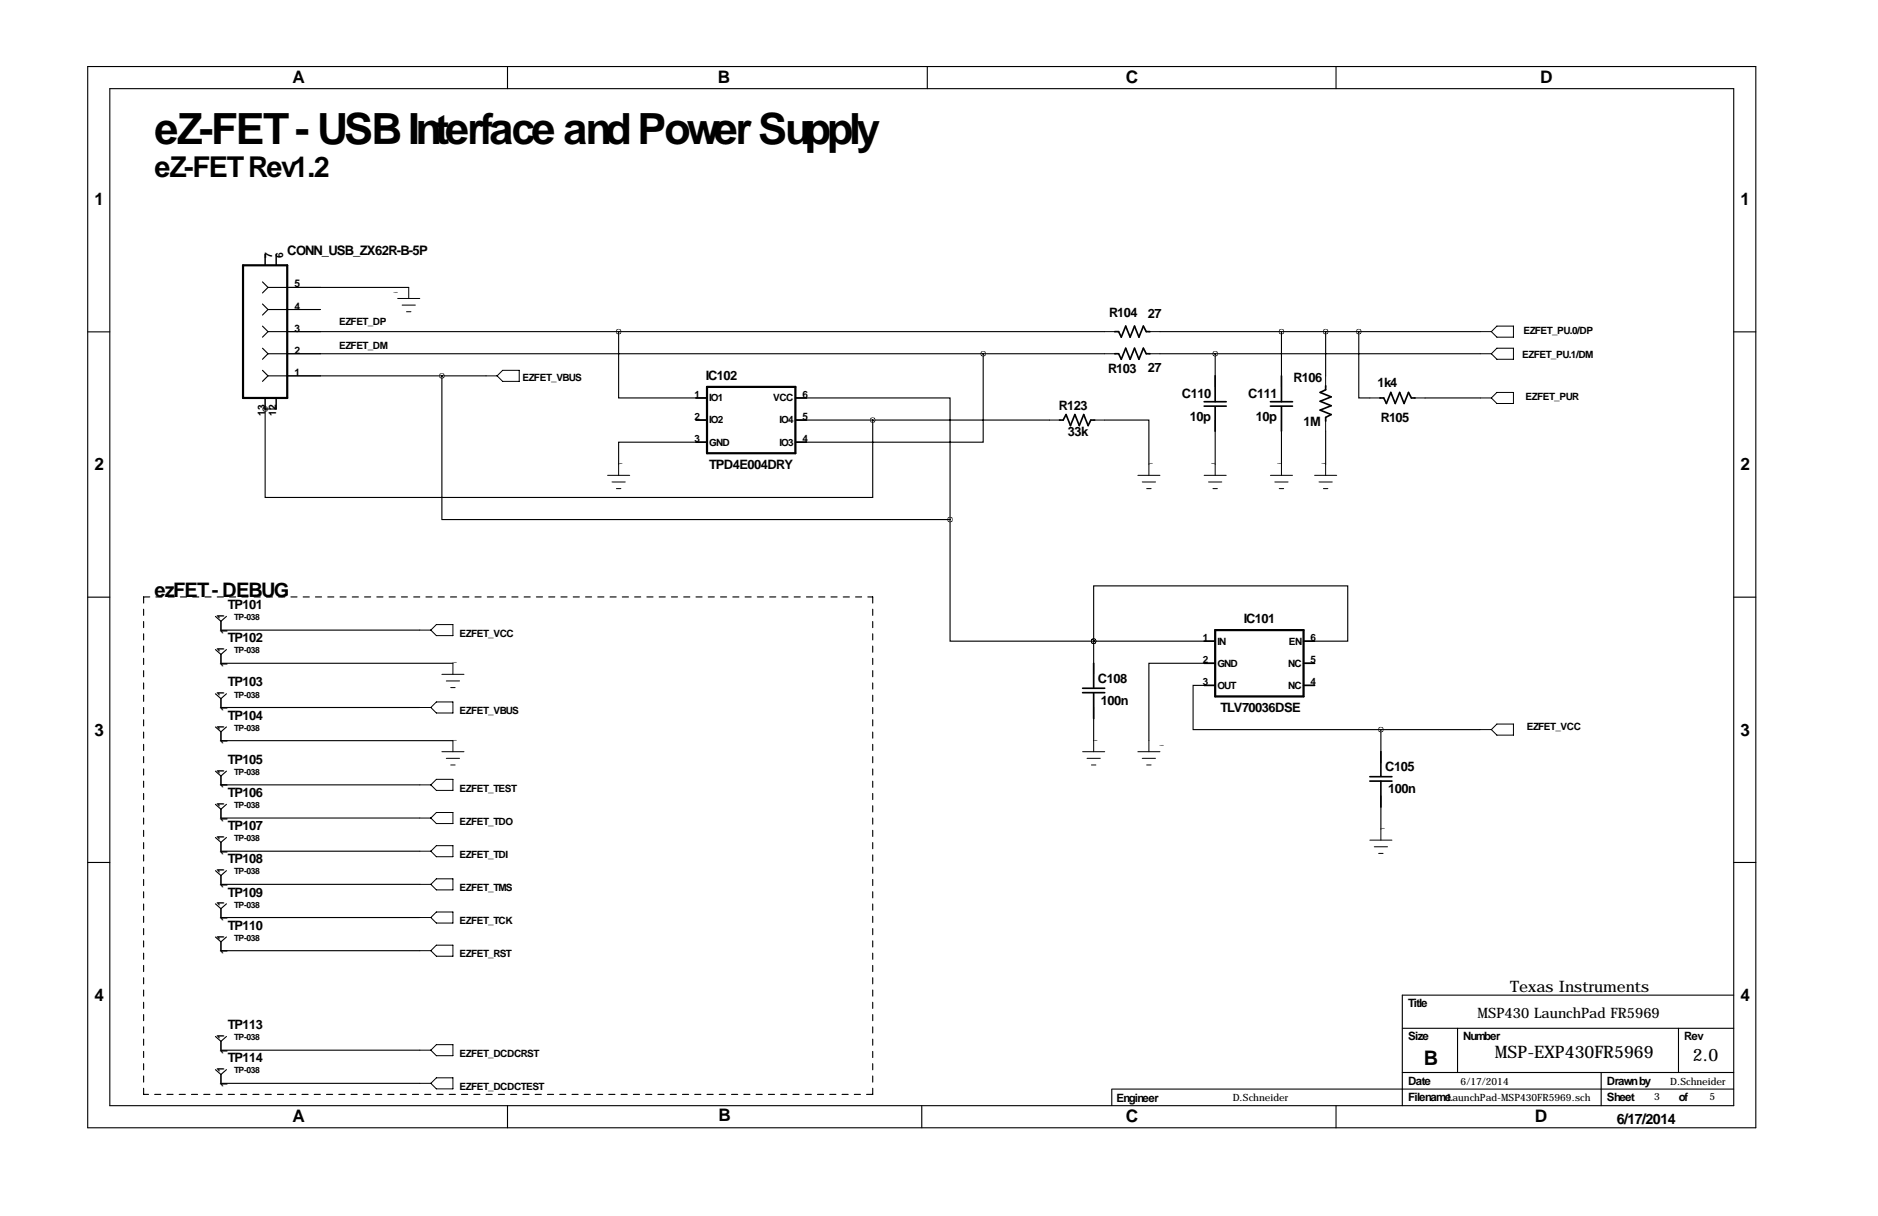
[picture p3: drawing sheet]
<svg xmlns="http://www.w3.org/2000/svg" width="432mm" height="279mm" viewBox="0 0 432 279" stroke-linecap="round" stroke-linejoin="round" font-family="sans-serif">
<g fill="none" stroke="#000" stroke-width=".25">
<path d="M20.2 15.3h383.5v243.8h-383.5zM116.7 15.3v5.1M213.2 15.3v5.1M307.2 15.3v5.1M25.2 20.4h373.4v233.7h-373.4zM61 58.4v2.6M63.5 58.4v2.6M20.2 76.3h5M60.4 64.8l1.2 1.2M60.4 69.8l1.2 1.3M60.4 74.9l1.2 1.3M61.6 66l-1.2 1.3"/>
<path d="M61.6 71.1l-1.2 1.3M61.6 76.2l-1.2 1.3M61.6 66h32.4M61.6 71.1h12.1M61.6 76.2h192.4M142.2 76.2v15.2h17.8M266.7 76.2h73.7M294.6 76.2v10.2M304.8 76.2v10.2M312.4 76.2v15.2h2.6M398.6 76.3h5.1M60.4 80l1.2 1.3"/>
<path d="M60.4 85.1l1.2 1.3M61 94h.1M61 94v20.3h139.7v-17.8M61 91.4v2.6M61.6 81.3l-1.2 1.2M61.6 86.4l-1.2 1.2M61.6 81.3h192.4M61.6 86.4h50.2M63.5 91.4v2.6h-2.5M101.6 86.4v33h116.8M185.4 91.4h33v28M185.4 96.5h55.9"/>
<path d="M226.1 81.3v20.3h-40.7M254 96.5h10.2v10.2M266.7 81.3h73.7M279.4 81.3v5.1M279.4 99.1v7.6M294.6 99.1v7.6M304.8 99.1v7.6M327.7 91.4h12.7M160 101.6h-17.8v5.1M218.4 119.4v27.9h33.1M20.2 137.2h5M398.6 137.2h5.1"/>
<path d="M49.5 141.6l1.3 1.1M49.5 159.4l1.3 1.1M49.5 149.3l1.3 1.1M50.8 142.7v2.1h45.7M50.8 150.4v2h53.3M52.1 141.6l-1.3 1.1M52.1 159.4l-1.3 1.1M52.1 149.3l-1.3 1.1M251.5 147.3v-12.7h58.4v12.7h-7.6M251.5 147.3h.1M251.5 147.3v5.1M251.5 147.3h25.4"/>
<path d="M276.9 152.4h-12.7v17.8M276.9 157.5h-2.6v10.1h43.2M49.5 167l1.3 1.1M49.5 177.2l1.3 1.1M50.8 160.5v2.1h45.7M50.8 168.1v2.1h53.3M50.8 178.3v2h45.7M52.1 167l-1.3 1.1M52.1 177.2l-1.3 1.1M251.5 165.1v5.1M317.5 167.6v5.1M317.5 167.6h22.9"/>
<path d="M20.2 198.2h5M49.5 184.8l1.3 1.1M49.5 192.4l1.3 1.1M50.8 185.9v2.1h45.7M50.8 193.5v2.1h45.7M52.1 184.8l-1.3 1.1M52.1 192.4l-1.3 1.1M317.5 185.4v5.1M398.6 198.2h5.1M49.5 200.1l1.3 1.1M49.5 207.7l1.3 1.1M49.5 215.3l1.3 1.1"/>
<path d="M50.8 201.2v2h45.7M50.8 208.8v2h45.7M50.8 216.4v2h45.7M52.1 200.1l-1.3 1.1M52.1 207.7l-1.3 1.1M52.1 215.3l-1.3 1.1M49.5 238.2l1.3 1.1M50.8 239.3v2h45.7M52.1 238.2l-1.3 1.1M322.4 236.3h76.2M335.1 236.3v10.1M385.9 236.3v10.1"/>
<path d="M398.6 228.7h-76.2v25.4M49.5 245.8l1.3 1.1M50.8 246.9v2h45.7M52.1 245.8l-1.3 1.1M116.7 254.1v5M211.9 254.1v5M255.6 250.2h143M255.6 250.3v3.7M307.2 254.1v5M322.4 246.4h76.2M368.1 246.4v7.7"/>
</g>
<path d="M33 137.2h167.7M200.7 137.2v114.3M33 251.5v-114.3M200.7 251.5h-167.7" fill="none" stroke="#000" stroke-width=".25" stroke-dasharray="1.4 1.4"/>
<g fill="none" stroke="#000" stroke-width=".38">
<path d="M256.3 76.2h.9l.6 1.3 1-2.6 1 2.6 1.1-2.6 1 2.6 1-2.6 .7 1.3h.8M160 91.4h2.6M160 96.5h2.6M182.9 91.4h2.5M182.9 96.5h2.5M243.6 96.5h.8l.7-1.3 1 2.6 1-2.6 1.1 2.6 1-2.6 1 2.6 .6-1.3h.9M256.3 81.3h.9l.6 1.2 1-2.5 1 2.5 1.1-2.5 1 2.5 1-2.5 .7 1.3h.8M276.9 92.3h5M276.9 93.3h5M279.4 86.4v5.9M279.4 93.5v5.6M292.1 92.3h5.1"/>
<path d="M292.1 93.3h5.1M294.6 86.4v5.9M294.6 93.5v5.6M304.8 88.6v1l-1.3 .6 2.6 1-2.6 1 2.6 1-2.6 1 2.6 1-1.3 .7v.9M317.2 91.4h1l.6 1.3 1-2.5 1 2.5 1-2.5 1 2.5 1-2.5 .7 1.2h.9M160 101.6h2.6M182.9 101.6h2.5M248.9 159.2h5.1M248.9 158.1h5.1M251.5 152.4v5.6M251.5 159.2v5.9M276.9 157.5h2.5"/>
<path d="M276.9 147.3h2.5M276.9 152.4h2.5M299.7 157.5h2.6M299.7 147.3h2.6M299.7 152.4h2.6M315 179.5h5M315 178.5h5M317.5 172.7v5.6M317.5 179.5v5.9"/>
</g>
<g fill="none" stroke="#000" stroke-width=".23">
<path d="M61 58.4v2.6M63.5 58.4v2.6M66 76.2h7.7M66 71.1h7.7M66 66h7.7M91.4 68.6h5.1M92.5 70.1h3M93.5 71.6h1M94 66v2.6M254 76.2h2.5M264.2 76.2h2.5M340.4 76.2h2.5"/>
<path d="M344.2 74.9h3.8v2.6h-3.8l-1.3-1.3zM61 91.4v2.6M63.5 91.4v2.6M66 81.3h7.7M66 86.4h7.7M111.8 86.4h2.5M114.3 86.4l1.3-1.3h3.8v2.5h-3.8zM160 91.4h2.6M160 96.5h2.6M182.9 91.4h2.5M182.9 96.5h2.5M241.3 96.5h2.5"/>
<path d="M251.5 96.5h2.5M254 81.3h2.5M264.2 81.3h2.5M279.4 86.4v2.5M279.4 96.5v2.6M294.6 86.4v2.5M294.6 96.5v2.6M304.8 86.4v2.5M304.8 96.5v2.6M315 91.4h2.5M325.1 91.4h2.6M340.4 81.3h2.5"/>
<path d="M340.4 91.4h2.5M344.2 80h3.8v2.5h-3.8l-1.3-1.2zM344.2 90.2h3.8v2.5h-3.8l-1.3-1.3zM139.7 109.2h5.1M140.7 110.7h3.1M141.7 112.3h1M142.2 106.7v2.5M160 101.6h2.6M182.9 101.6h2.5M261.6 109.2h5.1M262.6 110.7h3.1M263.7 112.3h1"/>
<path d="M264.2 106.7v2.5M276.9 109.2h5M277.9 110.7h3M278.9 112.3h1M279.4 106.7v2.5M292.1 109.2h5.1M293.1 110.7h3.1M294.1 112.3h1M294.6 106.7v2.5M302.3 109.2h5M303.3 110.7h3M304.3 112.3h1"/>
<path d="M304.8 106.7v2.5M50.8 142.7v2.1M50.8 150.4v2M96.5 144.8h2.6M99.1 144.8l1.2-1.3h3.8v2.5h-3.8zM101.6 154.9h5.1M102.6 156.5h3.1M103.6 158h1M104.1 152.4v2.5M251.5 152.4v2.5M276.9 147.3h2.5M276.9 152.4h2.5"/>
<path d="M276.9 157.5h2.5M299.7 147.3h2.6M299.7 152.4h2.6M299.7 157.5h2.6M50.8 160.5v2.1M50.8 168.1v2.1M50.8 178.3v2M96.5 162.6h2.6M99.1 162.6l1.2-1.3h3.8v2.5h-3.8zM101.6 172.7h5.1M102.6 174.2h3.1M103.6 175.8h1"/>
<path d="M104.1 170.2v2.5M248.9 172.7h5.1M249.9 174.2h3.1M251 175.8h1M251.5 162.6v2.5M251.5 170.2v2.5M261.6 172.7h5.1M262.6 174.2h3.1M263.7 175.8h1M264.2 170.2v2.5M317.5 172.7v2.6M340.4 167.6h2.5"/>
<path d="M344.2 166.4h3.8v2.5h-3.8l-1.3-1.3zM50.8 185.9v2.1M50.8 193.5v2.1M96.5 180.3h2.6M96.5 188h2.6M96.5 195.6h2.6M99.1 180.3l1.2-1.2h3.8v2.5h-3.8zM99.1 188l1.2-1.3h3.8v2.5h-3.8zM99.1 195.6l1.2-1.3h3.8v2.5h-3.8zM315 193h5M316 194.6h3M317 196.1h1"/>
<path d="M317.5 182.9v2.5M317.5 190.5v2.5M50.8 201.2v2M50.8 208.8v2M50.8 216.4v2M96.5 203.2h2.6M96.5 210.8h2.6M96.5 218.4h2.6M99.1 203.2l1.2-1.3h3.8v2.6h-3.8zM99.1 210.8l1.2-1.3h3.8v2.6h-3.8zM99.1 218.4l1.2-1.2h3.8v2.5h-3.8zM50.8 239.3v2"/>
<path d="M50.8 246.9v2M96.5 241.3h2.6M96.5 248.9h2.6M99.1 241.3l1.2-1.3h3.8v2.6h-3.8zM99.1 248.9l1.2-1.3h3.8v2.6h-3.8z"/>
</g>
<path d="M55.9 61h10.1v30.4h-10.1zM162.6 88.9h20.3v15.2h-20.3zM279.4 144.8h20.3v15.2h-20.3z" fill="none" stroke="#000" stroke-width=".51"/>
<path d="M312.4 76.2a.05 .05 0 0 0 .1 0 .05 .05 0 0 0-.1 0zM294.6 76.2a.05 .05 0 0 0 .1 0 .05 .05 0 0 0-.1 0zM142.2 76.2a.05 .05 0 0 0 .1 0 .05 .05 0 0 0-.1 0zM226 81.3a.05 .05 0 0 0 .1 0 .05 .05 0 0 0-.1 0zM251.4 147.3a.05 .05 0 0 0 .1 0 .05 .05 0 0 0-.1 0zM251.4 147.3a.05 .05 0 0 0 .1 0 .05 .05 0 0 0-.1 0zM218.4 119.4a.05 .05 0 0 0 .1 0 .05 .05 0 0 0-.1 0zM200.6 96.5a.05 .05 0 0 0 .1 0 .05 .05 0 0 0-.1 0zM60.9 94a.05 .05 0 0 0 .1 0 .05 .05 0 0 0-.1 0z" fill="#000" stroke="#000" stroke-width="1.1"/>
<text font-size="9.9" x="35.6" y="33">eZ-FET - USB Interface and Power Supply</text>
<text font-size="6.6" x="35.6" y="40.6">eZ-FET Rev1.2</text>
<g font-size="4.6">
<text x="35.6" y="137.2">ezFET - DEBUG</text>
<text x="327.4" y="244.8">B</text>
</g>
<g font-size="4">
<text x="67.2" y="19.2">A</text>
<text x="165" y="19.2">B</text>
<text x="258.9" y="19.2">C</text>
<text x="354.1" y="19.2">D</text>
<text x="21.7" y="47.1">1</text>
<text x="400.2" y="47.1">1</text>
<text x="21.7" y="108.1">2</text>
<text x="400.2" y="108.1">2</text>
<text x="21.7" y="169">3</text>
<text x="400.2" y="169">3</text>
<text x="21.7" y="230">4</text>
<text x="400.2" y="230">4</text>
<text x="343.7" y="243.2">MSP-EXP430FR5969</text>
<text x="389.2" y="243.7">2.0</text>
<text x="67.2" y="257.9">A</text>
<text x="165.2" y="257.6">B</text>
<text x="258.9" y="257.9">C</text>
<text x="352.9" y="257.9">D</text>
</g>
<text font-size="3.6" x="347.2" y="227.8">Texas Instruments</text>
<g font-size="3.3">
<text x="339.7" y="233.8">MSP430 LaunchPad FR5969</text>
<text x="371.8" y="258.1">6/17/2014</text>
</g>
<g font-size="3">
<text x="66" y="58.7">CONN_USB_ZX62R-B-5P</text>
<text x="255" y="72.8">R104</text>
<text x="263.9" y="73.1">27</text>
<text x="162.3" y="87.4">IC102</text>
<text x="254.8" y="85.8">R103</text>
<text x="263.9" y="85.5">27</text>
<text x="297.4" y="87.8">R106</text>
<text x="316.7" y="88.8">1k4</text>
<text x="243.5" y="94.2">R123</text>
<text x="271.8" y="91.4">C110</text>
<text x="287" y="91.4">C111</text>
<text x="245.5" y="100.3">33k</text>
<text x="273.5" y="96.8">10p</text>
<text x="288.8" y="96.8">10p</text>
<text x="299.7" y="98">1M</text>
<text x="317.5" y="97">R105</text>
<text x="163" y="107.7">TPD4E004DRY</text>
<text x="52.4" y="140">TP101</text>
<text x="286" y="143.3">IC101</text>
<text x="52.4" y="147.6">TP102</text>
<text x="52.4" y="157.7">TP103</text>
<text x="252.5" y="156.9">C108</text>
<text x="253.1" y="162">100n</text>
<text x="52.4" y="165.4">TP104</text>
<text x="280.6" y="163.6">TLV70036DSE</text>
<text x="52.4" y="175.5">TP105</text>
<text x="318.5" y="177.2">C105</text>
<text x="52.4" y="183.1">TP106</text>
<text x="319.2" y="182.3">100n</text>
<text x="52.4" y="190.8">TP107</text>
<text x="52.4" y="198.4">TP108</text>
<text x="52.4" y="206">TP109</text>
<text x="52.4" y="213.6">TP110</text>
<text x="52.4" y="236.5">TP113</text>
<text x="52.4" y="244.1">TP114</text>
</g>
<g font-size="2.6">
<text x="323.7" y="231.4">Title</text>
<text x="323.7" y="239">Size</text>
<text x="336.4" y="239">Number</text>
<text x="387.2" y="239">Rev</text>
<text x="323.7" y="249.2">Date</text>
<text x="369.5" y="249.2">Drawn by</text>
<text x="256.7" y="253.2">Engineer</text>
<text x="323.7" y="253">Filename</text>
<text x="369.5" y="253">Sheet</text>
<text x="386" y="253">of</text>
</g>
<g font-size="2.4">
<text x="62.5" y="59.3" transform="rotate(-90 62.5 59.3)">7</text>
<text x="65.1" y="59.3" transform="rotate(-90 65.1 59.3)">6</text>
<text x="67.7" y="71.1">4</text>
<text x="67.7" y="66">5</text>
<text x="67.7" y="76.2">3</text>
<text x="67.7" y="81.3">2</text>
<text x="67.7" y="86.4">1</text>
<text x="61" y="95.5" transform="rotate(-90 61 95.5)">13</text>
<text x="63.5" y="95.5" transform="rotate(-90 63.5 95.5)">12</text>
</g>
<g font-size="2.3">
<text x="78" y="74.7">EZFET_DP</text>
<text x="350.3" y="76.7">EZFET_PU.0/DP</text>
<text x="78" y="80.3">EZFET_DM</text>
<text x="350" y="82.3">EZFET_PU.1/DM</text>
<text x="120.1" y="87.6">EZFET_VBUS</text>
<text x="159.7" y="91.4">1</text>
<text x="163.1" y="92.2">IO1</text>
<text x="177.8" y="92.2">VCC</text>
<text x="184.5" y="91.4">6</text>
<text x="350.8" y="91.9">EZFET_PUR</text>
<text x="159.7" y="96.5">2</text>
<text x="159.7" y="101.6">3</text>
<text x="163.1" y="97.3">IO2</text>
<text x="179.2" y="97.3">IO4</text>
<text x="184.5" y="101.6">4</text>
<text x="184.5" y="96.5">5</text>
<text x="163.1" y="102.4">GND</text>
<text x="179.2" y="102.4">IO3</text>
<text x="51.6" y="142.2" transform="rotate(-90 51.6 142.2)">1</text>
<text x="51.6" y="149.9" transform="rotate(-90 51.6 149.9)">1</text>
<text x="52.3" y="145.6" transform="rotate(-90 52.3 145.6)">1</text>
<text x="105.7" y="146.3">EZFET_VCC</text>
<text x="276.5" y="147.3">1</text>
<text x="279.9" y="148.1">IN</text>
<text x="296.3" y="148.1">EN</text>
<text x="301.3" y="147.3">6</text>
<text x="52.3" y="153.2" transform="rotate(-90 52.3 153.2)">1</text>
<text x="276.5" y="152.4">2</text>
<text x="279.9" y="153.2">GND</text>
<text x="296.2" y="153.2">NC</text>
<text x="301.3" y="152.4">5</text>
<text x="51.6" y="160" transform="rotate(-90 51.6 160)">1</text>
<text x="276.5" y="157.5">3</text>
<text x="279.9" y="158.2">OUT</text>
<text x="296.2" y="158.2">NC</text>
<text x="301.3" y="157.5">4</text>
<text x="51.6" y="167.6" transform="rotate(-90 51.6 167.6)">1</text>
<text x="52.3" y="163.4" transform="rotate(-90 52.3 163.4)">1</text>
<text x="105.7" y="164.1">EZFET_VBUS</text>
<text x="351" y="167.6">EZFET_VCC</text>
<text x="52.3" y="171" transform="rotate(-90 52.3 171)">1</text>
<text x="51.6" y="177.8" transform="rotate(-90 51.6 177.8)">1</text>
<text x="51.6" y="185.4" transform="rotate(-90 51.6 185.4)">1</text>
<text x="52.3" y="181.2" transform="rotate(-90 52.3 181.2)">1</text>
<text x="105.7" y="181.9">EZFET_TEST</text>
<text x="52.3" y="188.8" transform="rotate(-90 52.3 188.8)">1</text>
<text x="105.7" y="189.5">EZFET_TDO</text>
<text x="51.6" y="193" transform="rotate(-90 51.6 193)">1</text>
<text x="52.3" y="196.4" transform="rotate(-90 52.3 196.4)">1</text>
<text x="105.7" y="197.1">EZFET_TDI</text>
<text x="51.6" y="200.7" transform="rotate(-90 51.6 200.7)">1</text>
<text x="51.6" y="208.3" transform="rotate(-90 51.6 208.3)">1</text>
<text x="52.3" y="204" transform="rotate(-90 52.3 204)">1</text>
<text x="105.7" y="204.7">EZFET_TMS</text>
<text x="51.6" y="215.9" transform="rotate(-90 51.6 215.9)">1</text>
<text x="52.3" y="211.7" transform="rotate(-90 52.3 211.7)">1</text>
<text x="105.7" y="212.4">EZFET_TCK</text>
<text x="52.3" y="219.3" transform="rotate(-90 52.3 219.3)">1</text>
<text x="105.7" y="220">EZFET_RST</text>
<text x="51.6" y="238.8" transform="rotate(-90 51.6 238.8)">1</text>
<text x="52.3" y="242.1" transform="rotate(-90 52.3 242.1)">1</text>
<text x="105.7" y="242.8">EZFET_DCDCRST</text>
<text x="51.6" y="246.4" transform="rotate(-90 51.6 246.4)">1</text>
<text x="52.3" y="249.8" transform="rotate(-90 52.3 249.8)">1</text>
<text x="105.7" y="250.5">EZFET_DCDCTEST</text>
<text x="335.8" y="249.2">6/17/2014</text>
<text x="384" y="249.2">D.Schneider</text>
<text x="283.4" y="253">D.Schneider</text>
<text x="332.8" y="253">LaunchPad-MSP430FR5969.sch</text>
<text x="380.3" y="252.8">3</text>
<text x="393" y="252.8">5</text>
</g>
<g font-size="2">
<text x="53.8" y="142.5">TP-038</text>
<text x="53.8" y="150.1">TP-038</text>
<text x="53.8" y="160.3">TP-038</text>
<text x="53.8" y="167.9">TP-038</text>
<text x="53.8" y="178.1">TP-038</text>
<text x="53.8" y="185.7">TP-038</text>
<text x="53.8" y="193.3">TP-038</text>
<text x="53.8" y="200.9">TP-038</text>
<text x="53.8" y="208.5">TP-038</text>
<text x="53.8" y="216.2">TP-038</text>
<text x="53.8" y="239">TP-038</text>
<text x="53.8" y="246.6">TP-038</text>
</g>
<g font-size=".3">
<text x="90.6" y="67.3">PGND</text>
<text x="142.2" y="106.7">PGND</text>
<text x="264.2" y="106.7">PGND</text>
<text x="278.5" y="106.7">PGND</text>
<text x="293.8" y="106.7">PGND</text>
<text x="303.9" y="106.7">PGND</text>
<text x="104.1" y="152.4">PGND</text>
<text x="104.1" y="170.2">PGND</text>
<text x="251.5" y="170.2">PGND</text>
<text x="266.7" y="171.4">PGND</text>
<text x="317.5" y="190.5">PGND</text>
</g>
</svg>
